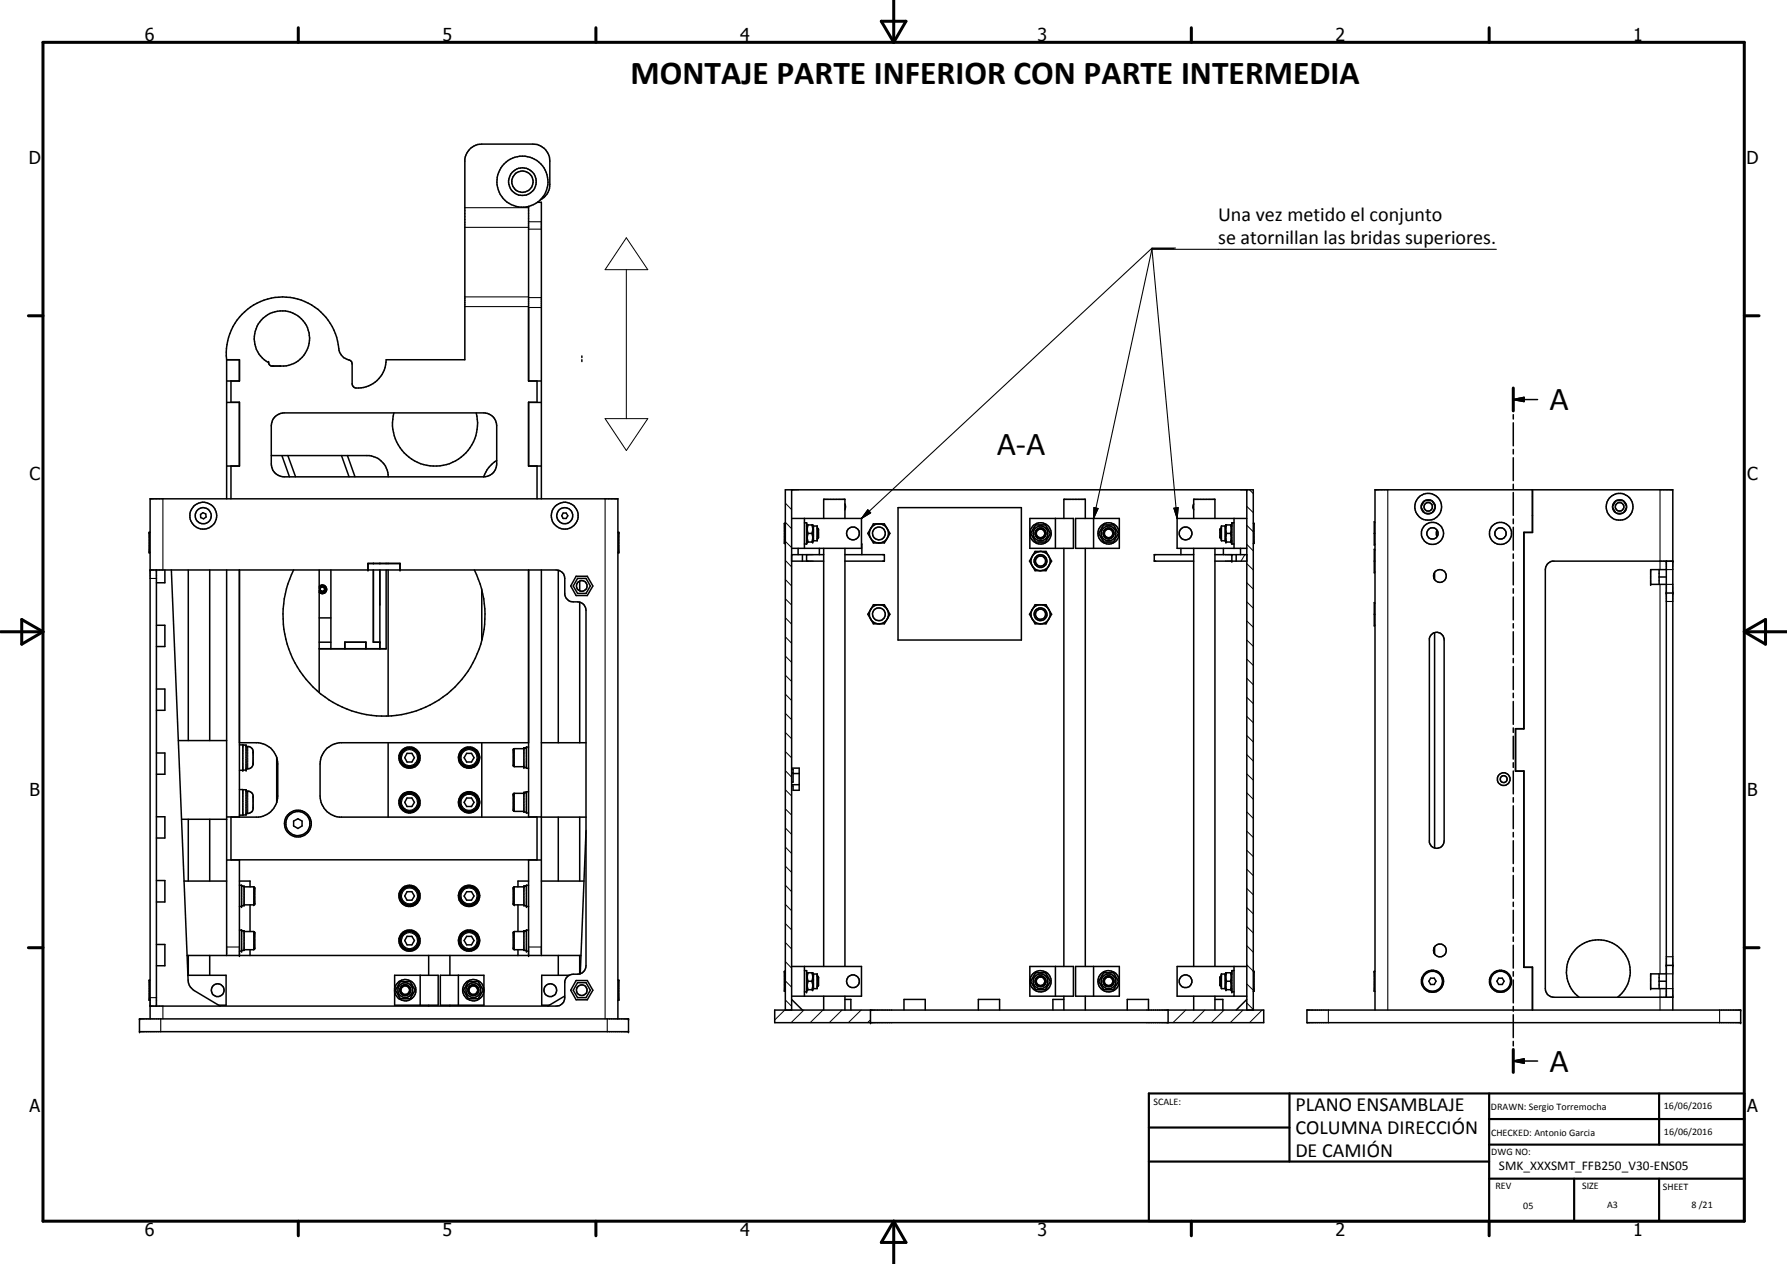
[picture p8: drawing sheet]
<svg xmlns="http://www.w3.org/2000/svg" width="420mm" height="297mm" viewBox="0 0 420 297" stroke-linecap="round" stroke-linejoin="round" font-family="sans-serif">
<g fill="#000">
<circle cx="293.1" cy="115.1" r=".18"/>
<circle cx="35.1" cy="129.8" r=".18"/>
<circle cx="35.1" cy="125.1" r=".18"/>
<circle cx="75.3" cy="138.8" r=".18"/>
<circle cx="75.8" cy="139.1" r=".18"/>
<circle cx="86.5" cy="133.9" r=".18"/>
<circle cx="86.5" cy="132.5" r=".18"/>
<circle cx="94.1" cy="133.9" r=".18"/>
<circle cx="94.1" cy="132.5" r=".18"/>
<circle cx="145.5" cy="125.1" r=".18"/>
<circle cx="145.5" cy="129.8" r=".18"/>
<circle cx="189.6" cy="122.9" r=".18"/>
<circle cx="189.8" cy="123.4" r=".18"/>
<circle cx="189.8" cy="127.4" r=".18"/>
<circle cx="191.1" cy="123.4" r=".18"/>
<circle cx="191.1" cy="127.4" r=".18"/>
<circle cx="192.2" cy="124.1" r=".18"/>
<circle cx="287.1" cy="124.1" r=".18"/>
<circle cx="288.2" cy="127.4" r=".18"/>
<circle cx="288.2" cy="123.4" r=".18"/>
<circle cx="289.5" cy="123.4" r=".18"/>
<circle cx="289.5" cy="127.4" r=".18"/>
<circle cx="289.6" cy="130.3" r=".18"/>
<circle cx="289.6" cy="122.9" r=".18"/>
<circle cx="289.6" cy="131.9" r=".18"/>
<circle cx="388.1" cy="137.3" r=".18"/>
<circle cx="391.8" cy="131.9" r=".18"/>
<circle cx="391.8" cy="139.4" r=".18"/>
<circle cx="393.3" cy="131.9" r=".18"/>
<circle cx="393.3" cy="139.4" r=".18"/>
<circle cx="89.3" cy="142" r=".18"/>
<circle cx="89.3" cy="150.9" r=".18"/>
<circle cx="57.1" cy="175" r=".18"/>
<circle cx="59.5" cy="179.4" r=".18"/>
<circle cx="59.5" cy="176.7" r=".18"/>
<circle cx="123.2" cy="175.8" r=".18"/>
<circle cx="123.8" cy="175.6" r=".18"/>
<circle cx="57.1" cy="181" r=".18"/>
<circle cx="57.9" cy="181" r=".18"/>
<circle cx="120.7" cy="186.7" r=".18"/>
<circle cx="123.2" cy="180.3" r=".18"/>
<circle cx="123.2" cy="186.2" r=".18"/>
<circle cx="123.8" cy="186.1" r=".18"/>
<circle cx="56.8" cy="218.6" r=".18"/>
<circle cx="56.8" cy="213" r=".18"/>
<circle cx="59.9" cy="212.4" r=".18"/>
<circle cx="120.7" cy="212.4" r=".18"/>
<circle cx="123.2" cy="218.7" r=".18"/>
<circle cx="123.2" cy="208.3" r=".18"/>
<circle cx="123.8" cy="218.6" r=".18"/>
<circle cx="123.8" cy="213" r=".18"/>
<circle cx="32.8" cy="239.4" r=".18"/>
<circle cx="56.3" cy="224.5" r=".18"/>
<circle cx="56.8" cy="223.5" r=".18"/>
<circle cx="123.8" cy="223.5" r=".18"/>
<circle cx="124.3" cy="224.5" r=".18"/>
<circle cx="147.8" cy="239.4" r=".18"/>
<circle cx="184.4" cy="228.3" r=".18"/>
<circle cx="189.6" cy="233.1" r=".18"/>
<circle cx="189.8" cy="228.6" r=".18"/>
<circle cx="189.8" cy="232.6" r=".18"/>
<circle cx="191.1" cy="232.6" r=".18"/>
<circle cx="191.1" cy="228.6" r=".18"/>
<circle cx="191.3" cy="228.9" r=".18"/>
<circle cx="192.1" cy="228.9" r=".18"/>
<circle cx="192.2" cy="229.4" r=".18"/>
<circle cx="192.4" cy="229.6" r=".18"/>
<circle cx="204.7" cy="237.4" r=".18"/>
<circle cx="286.8" cy="229.6" r=".18"/>
<circle cx="287.1" cy="229.4" r=".18"/>
<circle cx="287.2" cy="228.9" r=".18"/>
<circle cx="288.1" cy="228.9" r=".18"/>
<circle cx="288.2" cy="232.6" r=".18"/>
<circle cx="288.2" cy="228.6" r=".18"/>
<circle cx="289.5" cy="228.6" r=".18"/>
<circle cx="289.5" cy="232.6" r=".18"/>
<circle cx="289.6" cy="233.1" r=".18"/>
<circle cx="294.8" cy="228.3" r=".18"/>
<circle cx="323.1" cy="228.3" r=".18"/>
<circle cx="388.1" cy="232.3" r=".18"/>
<circle cx="391.8" cy="226.9" r=".18"/>
<circle cx="393.3" cy="226.9" r=".18"/>
<circle cx="409.3" cy="237.4" r=".18"/>
<circle cx="32.8" cy="242.4" r=".18"/>
<circle cx="147.8" cy="242.4" r=".18"/>
<circle cx="204.7" cy="240.3" r=".18"/>
<circle cx="409.3" cy="240.3" r=".18"/>
</g>
<g fill="none" stroke="#000" stroke-width=".35">
<path d="M124.3 48.5v41h3M126.4 47.5h.9v69.7M127.1 46.9a4 4 0 0 0 2.2-3.6v-5.5a4 4 0 0 0-4-3.9h-12a4.1 4.1 0 0 0-4 3.5v47.1h-18.5a6.5 6.5 0 0 1-7.5 6.6l-.4-.5-.1-.4v-4.6l-.1-.5-.3-.3a3.5 3.5 0 0 1-2.9-3.8 13.2 13.2 0 0 0-14.8-11.1 13.2 13.2 0 0 0-11.4 14.6M53.3 84.5h3v5h-3M53.3 94.6h3M53.3 84.5v32.7M54.3 89.5v5h2v15h-3M63.1 85.2a6.5 6.5 0 0 1-1-10.6 6.5 6.5 0 0 1 10.3 2.8 6.5 6.5 0 0 1-6.3 8.6M63.1 85l.1 .5 .5 .5h2.3M64.7 97.9l.9-.6 1.2-.3h47a3 3 0 0 1 3 3v9.1a3 3 0 0 1-3 3h-47a3 3 0 0 1-3-3v-9.1l.4-1.4zM92.6 97a10 10 0 0 0 9.7 12.5 10 10 0 0 0 9.7-12.5M124.3 94.6h3"/>
<path d="M126.3 89.5v5h-2v15h3M136.8 83.7v.3M136.8 84.5v.5M355.8 93.9l2.5-.5v1zM355.8 91.2v5.4M355.8 97.5v1M355.8 99.4v5.4M355.8 93.9h5.7M54.3 109.5v7.7M63.8 107.1h23a5 5 0 0 1 4.5 5M66.3 107.1l1.8 5M67.7 107.1l1.8 5"/>
<path d="M80.3 107.1l1.8 5M81.7 107.1l1.8 5M116.8 108.2l-1.5 1.2a7 7 0 0 0-1.6 2.7M126.3 109.5v7.7M186.1 115.1v122.3M198.7 118.4l.1 .6-.1 .8M211.1 119.3h29v31.1h-29zM280.7 118.4l-.2 .6 .2 .8M293.1 115.1v122.3M334.2 119.3l.6 1.1M334.9 117.7l-.7 1.3M335.1 117.6h1.4"/>
<path d="M336.8 117.8l.6 1.2M337.4 119.3l-.6 1.1M355.8 105.6v1.1M355.8 107.6v5.3M355.8 113.8v1.1M355.8 115.7v5.4M360.3 115.1v10h-2v46.2h-1.9M360.3 115.1v10h-2M379.2 119.3l.6 1.1M379.9 117.7l-.7 1.3M380.1 117.6h1.4M380.1 117.6a1.65 1.65 0 0 0-.1 2.9 1.65 1.65 0 0 0 2.4-1.5"/>
<path d="M380.1 117.6a1.61 1.61 0 0 1 2.3 1.4M381.8 117.8l.6 1.2M382.4 119.3l-.6 1.1M35.3 133.9h95.5a2 2 0 0 1 2 2v3.9l.5 .9a2.28 2.28 0 0 0 2.5 .7 2 2 0 0 1 2 2v83.5a2 2 0 0 1-2 2 2.38 2.38 0 0 0-3 1.7v3.8a2 2 0 0 1-2 2h-95.5M35.3 125.1h-.2v4.7h.2M36.8 133.9v102.5M38.8 133.9v3h-2M40.3 133.9l4 96.9 .2 .8 .8 .9 6.5 3.9M44.3 133.9v40.1M47.1 120.9l.6-.4 .7 .3 .1 .7-.6 .4-.7-.3zM49.3 133.9v40.1M53.3 133.9v90.6"/>
<path d="M56.3 133.9v58.1M69 133.9a23.7 23.7 0 0 0 21.3 34.4 23.7 23.7 0 0 0 21.2-34.4M75 137.8a.99 .99 0 0 1 1.4-.1 .99 .99 0 0 1 .3 1.3M75 139.1l.2 .2M75 138.2a.79 .79 0 0 1 1.3-.4 .79 .79 0 0 1 0 1.3 .79 .79 0 0 1-1.3-.4M75 133.9v28.8M75.2 139.3l.5 .2 .4-.1M75.2 139.3l.9 .1M75.3 138.2l.4-.3 .5 .2 .1 .6M75.3 138.2v.6M75.3 138.8l.5 .3M76.3 138.7l-.5 .4"/>
<path d="M76.4 139.3l-.3 .1M76.7 139l-.6 .4M76.7 138.9l-.2 .2M76.8 138.5l-.1 .4M77.8 133.9v18.5M86.5 133.9v-1.5h7.6v1.5M86.5 132.5h7.6M87.8 133.9v17h1.5M87.8 132.4v.1M89.3 132.4v.1M89.3 133.9v18.5M90.8 133.9v18.6h-15.8"/>
<path d="M90.8 132.4v.1M91.3 132.4v.1M91.3 133.9v34.4M113.3 138.6v11.9M124.3 133.9v58.1M127.3 133.9v90.6M131.3 134v40.5M132.4 120.6h.7l.4 .6-.4 .6h-.7l-.3-.6zM135.5 135.4h2.6l1.3 2.3-1.3 2.3h-2.6l-1.3-2.3zM135.8 135.9h2l1 1.8-1 1.7h-2l-1-1.7zM136.3 136.6v2.3M145.3 125.1h.2v4.7h-.2"/>
<path d="M184.6 123h-.2v4.7h.2M186.1 121.8h16.5v7.1h-16.5M186.1 131.9h7.6M186.1 130.3h7.6M187.7 128.9v1.4M188.7 130.3v1.6M189.1 122.9h.5v4.9h-.5M189.1 121.8v7.1M189.6 130.3v1.6M189.6 127.1l.2 .3h1.3l.2-.3M189.6 123.6l.2-.2h1.3l.2 .2M190 125.3h.9"/>
<path d="M190 125.3l-.2 .8 .2 1.3M190 123.4l-.2 .7 .2 1.2M190.9 123.4l.2 .7-.2 1.2M190.9 125.3l.2 .8-.2 1.3M191.3 123.6h.8v3.5h-.8M191.3 123.6v3.5M192.1 124.1h.1M192.1 126.6h.1M192.2 124.1v2.5M192.2 124.1l.2 .2v2.1l-.2 .2M192.6 128.9v1.4M193.7 121.8v-4.5h5v4.5"/>
<path d="M193.7 128.9v98.2M198.7 130.3h9.2v1.6h-9.2M198.7 128.9v98.2M202.6 127.8v2.5M205.3 123.1h2.6l1.3 2.2-1.3 2.3h-2.6l-1.3-2.3zM206.6 123.1a2.25 2.25 0 0 0-2.2 2.2 2.25 2.25 0 0 0 2.2 2.3M206.9 123.1a2.26 2.26 0 0 1 2 2.2 2.26 2.26 0 0 1-2 2.3M242.1 121.8h10.3v7.1h-10.3zM243.4 129.6h2.5l1.4 2.3-1.4 2.2h-2.5l-1.3-2.2zM243.4 125.5l.1 .3M243.5 125.8l.1 .2M243.5 125.8l.3 .5"/>
<path d="M243.5 123.4h2.3l.6 .9 .6 1-1.2 2.1h-2.3l-.6-1-.6-1.1zM243.6 124.7l-.2 .5 .1 .6M243.7 124.5l-.3 .8M244.4 134.1a2.26 2.26 0 0 1-1.8-3.3 2.26 2.26 0 0 1 3.7-.4 2.26 2.26 0 0 1-.9 3.6l-.6 .1M244.4 124.1a1.21 1.21 0 0 1 1.4 .7M244.4 124.1l-.7 .4M244.4 124.1l-.4 .2M244.9 124.1a1.26 1.26 0 0 1 .8 1.9 1.26 1.26 0 0 1-2 .2M245.9 125a1.27 1.27 0 0 1-.6 1.4 1.27 1.27 0 0 1-1.5-.1M248.1 121.8v7.1M250.1 121.8v-4.5h5.1v4.5M250.1 128.9v98.2"/>
<path d="M252.9 121.8h10.3v7.1h-10.3zM255.2 128.9v98.2M257.1 121.8v7.1M259.4 125.5l.1 .3M259.4 125v.3M259.5 125.8l.1 .2M259.5 125.8l.5 .6M259.5 123.4h2.3l.7 1.2 .5 .7-1.2 2.1h-2.3l-.6-1-.6-1.1zM259.6 124.7l-.2 .5 .1 .6M259.7 124.5a1.21 1.21 0 0 1 2.1 .3M259.7 126.2l.3 .2M260 126.4l.8 .2"/>
<path d="M260.2 124.2l-.7 .6M260.9 124.1a1.23 1.23 0 0 1 1 1M261.8 125.8l-.3 .5-.4 .2M261.9 125v.6M261.9 125.3a1.28 1.28 0 0 1-1.9 1.1M263.1 125.1a2.5 2.5 0 0 0-3.8-1.9 2.5 2.5 0 0 0 0 4.3 2.5 2.5 0 0 0 3.8-2M277.7 128.9v1.4M280.7 130.3h-9.3v1.6h9.3M280.7 121.8v-4.5h5v4.5M280.7 128.9v98.2M285.7 131.9h7.4M285.7 130.3h7.4"/>
<path d="M285.7 128.9v98.2M287.1 124.1h.1M287.1 126.6h.1M287.1 124.1v2.5M287.1 124.1l-.3 .2v2.1l.3 .2M287.6 128.9v1.4M288.1 123.6h-.9v3.5h.9M288.1 123.6v3.5M288.1 127.1l.1 .3h1.3l.1-.3M288.1 123.6l.1-.2h1.3l.1 .2M288.4 125.3l-.2 1.1 .2 1M288.4 123.4l-.2 .9 .2 1"/>
<path d="M288.4 125.3h.9M289.3 123.4l.2 .9-.2 1M289.3 125.3l.2 1.1-.2 1M289.6 130.3v1.6M290.1 122.9h-.5v4.9h.5M290.1 121.8v7.1M290.6 130.3v1.6M291.7 128.9v1.4M293.1 121.8h-16.3v7.1h16.3M294.7 123h.1v4.7h-.1M323.1 131.9h.2M323.1 125.3h.2"/>
<path d="M323.3 122.8l-.2-.2v5.5l.2-.2M323.3 129.3l-.2-.2v5.5l.2-.2M335.2 120.6h1.3M337.3 134.5v1.7M337.9 124.6a1.32 1.32 0 0 0-2-.2 1.32 1.32 0 0 0 0 1.9 1.32 1.32 0 0 0 2-.2M337.9 124.6a1.17 1.17 0 0 1 0 1.5M337.9 124.6l-.2 .5 .2 1M355.8 122v1.1M355.8 123.9v5.4M355.8 130.2v1M355.8 132.1v5.4M355.8 138.3v1.1"/>
<path d="M360.3 121.1h.1M380.2 120.6h1.2M390.1 133.9v3.4M390.1 135.6h1.7M391.8 131.9v102.5M391.8 139.4h1.5M391.8 133.9h-3.7v3.4h3.7M393.3 131.9h-28.3a2.07 2.07 0 0 0-1.7 2v98.4a2 2 0 0 0 2 2.1h28M36.8 146.9h2v5h-2M75 152.4h15.8M75 150.9h2.8M75 145.2h2.8"/>
<path d="M81.1 152.4v-1.5h5v1.5M81.1 150.9v1.5M86 150.9v1.5M136.3 141.5v33M205.3 142.1h2.6l1.3 2.3-1.3 2.2h-2.6l-1.3-2.2zM206.4 142.1a2.26 2.26 0 0 0-2 2.3 2.26 2.26 0 0 0 2 2.2M206.7 142.1a2.25 2.25 0 0 1 2.2 2.3 2.25 2.25 0 0 1-2.2 2.2M243.4 142.1h2.5l1.4 2.3-1.4 2.2h-2.5l-1.3-2.2zM244.4 142.1a2.26 2.26 0 0 0-2 2.3 2.26 2.26 0 0 0 2 2.2M244.8 142.1a2.25 2.25 0 0 1 2.1 2.3 2.25 2.25 0 0 1-2.1 2.2M323.1 144.4h.2M323.3 141.8l-.2-.2v5.5l.2-.2"/>
<path d="M336.5 149.2a1.74 1.74 0 0 1 1.9-.5 1.74 1.74 0 0 1 1.1 1.7v47.2a1.75 1.75 0 0 1-1.6 1.8 1.75 1.75 0 0 1-1.8-1.5v-47.9zM337.3 148.7v50.6M355.8 140.3v5.4M355.8 146.6v1M355.8 148.5v5.3M355.8 154.7v1M355.8 156.6v5.5M36.8 161.9h2v5h-2M36.8 177h2v4.9h-2M41.9 174h11.4M56.3 174.5h4.5a5.2 5.2 0 0 1 4.3 3.5M56.3 175h.8v6h-.8"/>
<path d="M57.1 175.1h.8v5.9h-.8M57.9 175.4a1.38 1.38 0 0 1 1.6 1v3.2l-.3 .7a1.39 1.39 0 0 1-1.3 .4M65.1 178l.2 1.5v7.6l-.2 1.5M65.1 178v10.6M91.3 174.5v17.5M95.7 177h1.1l.6 1.1-.6 1h-1.1l-.5-1zM98.4 178.5h.1M98.4 178.3h.2M98.6 178.3a2.3 2.3 0 0 0-3.2-2.4 2.3 2.3 0 0 0-.6 3.9 2.3 2.3 0 0 0 3.7-1.3M98.6 178.3l-.1 .2M109.7 177h1.2l.6 1.1-.6 1h-1.2l-.6-1zM112.3 178.5h.3"/>
<path d="M112.4 178.3h.2M112.6 178.3a2.29 2.29 0 0 0-3.1-2.4 2.29 2.29 0 0 0-.8 3.8 2.29 2.29 0 0 0 3.7-.8l.2-.4M112.6 178.3v.2M113.3 174.5v17.5M123.2 175.9h-2.3l-.2 .2v3.9l.2 .2h2.3M123.5 175.8h-.3M123.8 175.8h-.6v4.5h.6M124.3 174.5h-44.5a5.1 5.1 0 0 0-4.5 5v7.6a5 5 0 0 0 4.5 4.9h46.5v10.1M124.3 175.6h-.5v5h.5M127.3 174.5h10.5M355.8 162.9v1.1M355.8 164.8v5.4"/>
<path d="M355.8 171.1v1M355.8 173v5.4M355.8 179.2v1.1M358.3 171.2h-2v10h2M36.8 191.9h2v5h-2M42.7 192.5h10.6M44.3 192.5v14.6M49.3 192.5v14.6M53.3 192h3M56.3 185.5l1.6 .1v5.9h-.8M57.1 185.5v6.1h-.8M57.9 185.9a1.38 1.38 0 0 1 1.6 1v3.2a1.45 1.45 0 0 1-1.6 1.1"/>
<path d="M65.1 188.6a5 5 0 0 1-4.3 3.4h-6.5v10.1M69 193l1.1-.6 .9 .6v1.1l-.9 .6-1.1-.6zM95.7 187.5h1.1l.6 1.1-.6 .9h-1.1l-.5-.9zM98.4 189h.1M98.4 188.8h.2M98.6 188.8a2.3 2.3 0 0 0-3.2-2.4 2.3 2.3 0 0 0-.6 3.9 2.3 2.3 0 0 0 3.7-1.3M98.6 188.8l-.1 .2M109.7 187.5h1.2l.6 1.1-.6 .9h-1.2l-.6-.9zM112.3 189h.3M112.4 188.8h.2M112.6 188.8v.2M112.6 188.8a2.29 2.29 0 0 0-3.1-2.4 2.29 2.29 0 0 0-.8 3.8 2.29 2.29 0 0 0 3.7-.8l.2-.4"/>
<path d="M123.2 186.3l.6-.1h-.6v4.6h.6M123.2 186.4h-2.3l-.2 .2v3.9l.2 .2h2.3M124.3 186.1h-.5v5h.5M124.3 192h3M127.3 192h10.5M131.3 192v15.1M136.3 192v15.1M137.8 195.2l-1.4 33.7M186.1 180.5h1.8v5.2h-1.4v-1h-.4M186.1 180.8h.4v3h-.4M186.1 181.6h.4M186.1 184.4h1.8"/>
<path d="M186.5 181.8h1.4M355.8 181.2v5.4M355.8 187.5v1M355.8 189.4v5.3M355.8 195.6v1.1M355.8 197.6v5.3M356.4 181.2h1.9v46.1h2v10.1M36.8 206.9h2v5.1h-2M43.3 207.1h10M53.3 202.1h74M56.3 208h.5v5h-.5M56.3 218.6h.5v4.9h-.5"/>
<path d="M56.3 202.1v22.4M56.3 207.1h2.5v1.3M56.8 218.7h.6v4.7h-.6M56.8 208.2h.6v4.7h-.6M57.4 208.4h2.2l.3 .3-.1 3.9h-2.4M57.4 218.9h2.2l.3 .3-.1 3.9-2.4 .1M58.8 212.6v6.3M95.7 209.5h1.1l.6 1.1-.6 .9h-1.1l-.5-.9zM98.4 211h.1M98.4 210.8h.2M98.6 210.8a2.31 2.31 0 0 0-3.1-2.4 2.31 2.31 0 0 0-.8 3.8 2.31 2.31 0 0 0 3.8-.8v-.4M98.6 210.8l-.1 .2"/>
<path d="M109.7 209.5h1.2l.6 1.1-.6 .9h-1.2l-.6-.9zM112.3 211h.3M112.4 210.8h.2M112.6 210.8v.2M112.6 210.8a2.29 2.29 0 0 0-3.1-2.3 2.29 2.29 0 0 0-.8 3.7 2.29 2.29 0 0 0 3.7-.8l.2-.4M121.8 212.6v6.3M123.2 208.4h-2.3l-.2 .2v3.9l.2 .1h2.3M123.2 218.9h-2.3l-.2 .2v3.9l.2 .2h2.3M123.5 218.7l-.3 .1M123.8 218.7h-.6v4.7h.6M123.8 208.2h-.6v4.7h.6M124.3 208h-.5v5h.5"/>
<path d="M124.3 218.6h-.5v4.9h.5M124.3 202.1v22.4M124.3 207.1h-2.5v1.3M127.3 207.1h10M355.8 203.8v1.1M355.8 205.7v5.4M355.8 212v1M355.8 213.9v5.4M32.8 239.4h115v3h-115zM35.3 239.4v-122.2h110v122.2M35.3 230.3h-.2v4.8h.2M36.8 222h2v4.9h-2"/>
<path d="M44 224.5h92.6M44.1 229.2h9.1v7h-1.8M44.3 224.5v4.7M49.3 224.5v4.7M58.8 223.2v1.3M92.8 229.2h10.2v7h-10.2zM92.8 232.3a2.52 2.52 0 0 1 3.8-1.7 2.52 2.52 0 0 1 0 4.2 2.52 2.52 0 0 1-3.8-1.7M94.1 232.8v.3a1.31 1.31 0 0 0 1.1 .8M94.1 232.3v.2M94.1 230.7h2.3l.9 1.5a.62 .62 0 0 1 0 1l-.9 1.5h-2.3l-.8-1.5a.74 .74 0 0 1 .1-1.3zM94.4 231.8a1.14 1.14 0 0 0-.1 1.6M94.4 233.6l.4 .2"/>
<path d="M94.6 231.6l-.4 .5M94.8 231.6a1.24 1.24 0 0 1 1.3 .1 1.24 1.24 0 0 1 .4 1.3M94.8 231.5l-.3 .2M95 231.5h.5a1.2 1.2 0 0 1 1 1.4M95.6 233.9h-.3M95.7 220h1.1l.6 1-.6 1h-1.1l-.5-1zM96.4 233.2a1.26 1.26 0 0 1-1.3 .7M96.5 232.9l-.2 .6-.4 .3M98.4 221.5h.1M98.4 221.3h.2M98.6 221.3l-.1 .2M98.6 221.3a2.31 2.31 0 0 0-3.1-2.4 2.31 2.31 0 0 0-.8 3.8 2.31 2.31 0 0 0 3.8-.8v-.4"/>
<path d="M98.8 229.2v7M100.8 224.5v4.7M100.8 236.2v.2M103.5 229.2h10.3v7h-10.3zM105.8 224.5v4.7M105.8 236.2v.2M107.8 229.2v7M109.7 220h1.2l.6 1-.6 1h-1.2l-.6-1zM110.1 232.8a1.05 1.05 0 0 0 .7 1M110.1 230.7h2.3l.9 1.5a.62 .62 0 0 1 0 1l-.9 1.5h-2.3l-.8-1.5a.74 .74 0 0 1 .1-1.3zM110.3 231.9a1.26 1.26 0 0 0 .9 2M110.6 231.6l-.4 .4-.1 .5"/>
<path d="M110.8 231.5l-.3 .2M111 231.5l.9 .1 .5 .6M111.6 231.5l-.8 .1M111.6 233.9h-.3M111.8 231.6a1.24 1.24 0 0 1 .7 1.3M111.9 233.8l-.8 .1M112.3 221.5h.3M112.4 221.3h.2M112.4 233.2l-.3 .4M112.5 232.9l-.2 .6-.4 .3M112.5 232.4v.6M112.6 221.3a2.29 2.29 0 0 0-3.1-2.3 2.29 2.29 0 0 0-.8 3.7 2.29 2.29 0 0 0 3.7-.8l.2-.4"/>
<path d="M112.6 221.3v.2M113.8 232.5a2.52 2.52 0 0 0-3.8-2 2.52 2.52 0 0 0 0 4.3 2.52 2.52 0 0 0 3.8-1.9M121.8 223.2v1.3M131.3 224.5v4.7M132.8 234.1l-4 2.3M133.8 229.2h-6.4v7h1.8M135.5 230.4h2.6l1.3 2.3-1.3 2.2h-2.6l-1.3-2.2zM135.8 230.9h2l1 1.8-1 1.7h-2l-1-1.7zM136.3 224.5v4.4M145.3 230.3h.2v4.8h-.2M182.1 237.4h115v2.9h-115zM184.6 237.4v-122.3h110.1v122.3"/>
<path d="M184.6 228.3h-.2v4.7h.2M186.1 227.1h16.5v7h-16.5M186.1 234.9l2.6 2.5M189.1 228.1h.5v5h-.5M189.1 227.1v7M189.6 232.3l.2 .3h1.3l.2-.3M189.6 228.9l.2-.3h1.3l.2 .3M190 228.6l-.2 .8 .2 1.2M190 230.6l-.2 .8 .2 1.2M190 230.6h.9M190.9 228.6l.2 .8-.2 1.2M190.9 230.6l.2 .8-.2 1.2"/>
<path d="M191.3 228.9h.8v3.4h-.8M191.3 228.9v3.4M192.1 229.4h.1M192.1 231.9h.1M192.2 229.4v2.5M192.2 229.4l.2 .2v2l-.2 .3M193.7 234.1v3.3M198.7 234.1v3.3M198.7 234.9h1.4v2.5M204.7 237.4v2.9M212.5 237.4v-2.5h5v2.5M230 237.4v-2.5h5v2.5"/>
<path d="M242.1 227.1h10.3v7h-10.3zM243.4 230.8a1.26 1.26 0 0 0 1.1 1 1.26 1.26 0 0 0 1.3-.7M243.4 230.3v.2M243.5 231.1l.3 .4 .5 .3M243.5 228.6h2.3l.7 1.2 .5 .8-1.2 2h-2.3l-.7-1.2-.5-.8zM243.6 230l-.2 .8M243.7 229.7l-.2 .3M244.4 229.4h.5l.5 .2M244.4 229.4l-.3 .1M244.4 229.4l-.7 .4M244.7 229.4h.3a1.17 1.17 0 0 1 .9 1.5M245.4 229.7l.4 .4"/>
<path d="M245.9 230.3a1.25 1.25 0 0 1-1.5 1.5M248.1 227.1v7M250.1 234.1v3.3M250.1 234.9h-2.5v2.5M252.9 227.1h10.3v7h-10.3zM255.2 234.1v3.3M257.1 227.1v7M259.4 230.3v.2M259.5 228.6h2.3l.7 1.2 .5 .8-1.2 2h-2.3l-.7-1.2-.5-.8zM259.5 231.1a1.26 1.26 0 0 0 1.2 .7 1.26 1.26 0 0 0 1.1-.7M259.6 230l-.2 .8M260.4 229.4h.5l.5 .2"/>
<path d="M260.4 229.4l-.7 .4M260.4 229.4l-.9 .6M260.7 229.4h.3a1.16 1.16 0 0 1 .9 1.5M261.4 229.7l.4 .4M261.9 230.3a1.26 1.26 0 0 1-1 1.5 1.26 1.26 0 0 1-1.5-1M263.1 230.4a2.5 2.5 0 0 0-3.8-1.9 2.5 2.5 0 0 0 0 4.2 2.5 2.5 0 0 0 3.8-1.9M265 237.4v-2.5h5v2.5M274.6 237.4v2.9M280.7 234.1v3.3M285.7 234.1v3.3M285.7 234.9h1.8v2.5M287.1 229.4v2.5"/>
<path d="M287.1 229.4l-.3 .2v2l.3 .3M287.1 229.4h.1M287.1 231.9h.1M288.1 228.9h-.9v3.4h.9M288.1 228.9v3.4M288.1 232.3l.1 .3h1.3l.1-.3M288.1 228.9l.1-.3h1.3l.1 .3M288.4 228.6l-.2 1 .2 1M288.4 230.6l-.2 1 .2 1M288.4 230.6h.9M289.3 228.6l.2 1-.2 1M289.3 230.6l.2 1-.2 1"/>
<path d="M290.1 228.1h-.5v5h.5M290.1 227.1v7M293.1 227.1h-16.3v7h16.3M293.1 234.9l-2.5 2.5M294.7 228.3h.1v4.7h-.1M307.3 237.4h102v2.9h-102zM323.3 237.4v-122.3h70v122.3M323.3 228.3h-.2v4.7h.2M336.4 229.9h.8l.4 .7-.4 .8h-.8l-.5-.8zM337.3 222.5a1.51 1.51 0 0 1 2.2-.3 1.51 1.51 0 0 1 0 2.3 1.51 1.51 0 0 1-2.2-.3M337.3 222.5a1.54 1.54 0 0 0 0 1.7M337.3 222.5v1.7"/>
<path d="M352.4 229.9h.8l.4 .7-.4 .8h-.8l-.5-.8zM355.8 220.2v1M355.8 222.1v5.4M355.8 228.3v1.1M355.8 230.3v5.4M355.8 236.5v1.1M355.8 238.5v5.3M360.3 227.3v10.1M371.3 234.4a7.5 7.5 0 0 1-1-11.1 7.5 7.5 0 0 1 11.1 0 7.5 7.5 0 0 1-1.1 11.1M390.1 230.6h1.7M390.1 228.9v3.4M391.8 228.9h-3.7v3.4h3.7"/>
<path d="M391.8 226.9h1.5M355.8 249.3l2.5-.5v1.1zM355.8 244.7v1.1M355.8 246.6v5.4M355.8 249.3h5.7"/>
<circle cx="122.8" cy="42.7" r="2.5"/>
<circle cx="122.8" cy="42.7" r="6"/>
<circle cx="122.8" cy="42.7" r="3.2"/>
<circle cx="335.8" cy="119.1" r="1.64"/>
<circle cx="335.8" cy="119.1" r="3.1"/>
<circle cx="335.8" cy="119.1" r="1.01"/>
<circle cx="380.8" cy="119.1" r="1.01"/>
<circle cx="380.8" cy="119.1" r="3.2"/>
<circle cx="47.8" cy="121.2" r="3.2"/>
<circle cx="47.8" cy="121.2" r="1.9"/>
<circle cx="132.8" cy="121.2" r="1.88"/>
<circle cx="132.8" cy="121.2" r="3.2"/>
<circle cx="136.8" cy="137.7" r="1.25"/>
<circle cx="200.5" cy="125.4" r="1.51"/>
<circle cx="206.6" cy="125.4" r="1.51"/>
<circle cx="244.6" cy="125.3" r="2.5"/>
<circle cx="244.7" cy="125.4" r="1.75"/>
<circle cx="244.7" cy="125.3" r="1"/>
<circle cx="244.7" cy="131.8" r="1.49"/>
<circle cx="244.7" cy="131.9" r="1.19"/>
<circle cx="260.6" cy="125.4" r="1.73"/>
<circle cx="260.7" cy="125.3" r="1"/>
<circle cx="278.7" cy="125.4" r="1.5"/>
<circle cx="336.8" cy="125.4" r="2.6"/>
<circle cx="338.5" cy="135.4" r="1.5"/>
<circle cx="352.8" cy="125.3" r="2.6"/>
<circle cx="352.8" cy="125.3" r="1.32"/>
<circle cx="206.6" cy="144.3" r="1.51"/>
<circle cx="244.7" cy="144.4" r="1.2"/>
<circle cx="244.7" cy="144.4" r="1.52"/>
<circle cx="96.3" cy="178" r="2.13"/>
<circle cx="96.3" cy="178" r="2.5"/>
<circle cx="110.3" cy="178.1" r="2.12"/>
<circle cx="110.3" cy="178" r="2.5"/>
<circle cx="70" cy="193.6" r="3.1"/>
<circle cx="70" cy="193.5" r="2.84"/>
<circle cx="96.3" cy="188.5" r="2.11"/>
<circle cx="96.3" cy="188.6" r="2.51"/>
<circle cx="110.3" cy="188.5" r="2.13"/>
<circle cx="110.3" cy="188.5" r="2.51"/>
<circle cx="353.5" cy="183.1" r="1.51"/>
<circle cx="353.5" cy="183.1" r=".81"/>
<circle cx="96.3" cy="210.5" r="2.11"/>
<circle cx="96.3" cy="210.5" r="2.5"/>
<circle cx="110.3" cy="210.5" r="2.5"/>
<circle cx="110.3" cy="210.5" r="2.14"/>
<circle cx="51.2" cy="232.7" r="1.49"/>
<circle cx="95.3" cy="232.7" r="1.72"/>
<circle cx="95.3" cy="232.7" r="1.01"/>
<circle cx="96.3" cy="221" r="2.12"/>
<circle cx="96.3" cy="221" r="2.5"/>
<circle cx="110.3" cy="221" r="2.5"/>
<circle cx="110.3" cy="221" r="2.14"/>
<circle cx="111.3" cy="232.7" r="1.02"/>
<circle cx="111.3" cy="232.7" r="1.72"/>
<circle cx="129.4" cy="232.7" r="1.51"/>
<circle cx="136.8" cy="232.7" r="1.24"/>
<circle cx="200.6" cy="230.6" r="1.51"/>
<circle cx="244.6" cy="230.6" r=".99"/>
<circle cx="244.6" cy="230.6" r="2.5"/>
<circle cx="244.7" cy="230.6" r="1.72"/>
<circle cx="260.6" cy="230.6" r=".99"/>
<circle cx="260.7" cy="230.6" r="1.72"/>
<circle cx="278.7" cy="230.6" r="1.51"/>
<circle cx="336.8" cy="230.6" r="2.38"/>
<circle cx="336.8" cy="230.6" r="2.61"/>
<circle cx="352.8" cy="230.6" r="2.38"/>
<circle cx="352.8" cy="230.6" r="2.59"/>
</g>
<g fill="none" stroke="#000" stroke-width=".25">
<path d="M109.3 48.8h15M109.3 53.4h15M124.3 53.8h3M124.3 52.1h3M276 58.4h-5.2l6 63.4M276.4 58.3h-5.5l-68.3 63.5M351.8 58.6h-81l-13.7 63.2M109.3 69.8h15M109.3 72.1h15M124.3 72.3h3M124.3 69.9h3M38.3 117.2v16.7"/>
<path d="M142.3 117.2v122.2M204 119.8l.7 .7-2.1 1.3zM257.2 119.3l1 .2-1.1 2.3zM276 119.4l1-.1-.2 2.5zM326.3 115.1v122.3M360.3 116.6h.1M390.3 115.1v18.8M35.3 135.9h1.5M390.3 137.3v91.6M391.8 137.3h1.5M391.8 133.9h1.5M391.8 141.4h1.5"/>
<path d="M58.2 175.4h.1M58.2 175.4v5.3M120.9 175.9h.1M120.9 175.9v4.3M58.2 185.9h.1M58.2 185.9v5.3M120.9 186.4h.1M120.9 186.4v4.3M59.6 212.6h.1M59.6 208.4v4.2M59.6 218.9v4.3M120.9 212.6h.1"/>
<path d="M120.9 208.4v4.2M120.9 218.9v4.3M35.3 234.4h1.5M37.8 239.4v3M38.3 236.4v3M53.3 222.5h3M124.3 222.5h3M142.8 239.4v3M312.3 237.4v2.9M390.3 232.3v5.1M391.8 232.3h1.5M391.8 228.9h1.5"/>
<path d="M391.8 224.8h1.5M404.3 237.4v2.9"/>
<circle cx="96.3" cy="178" r="1.88"/>
<circle cx="110.3" cy="178.1" r="1.87"/>
<circle cx="96.3" cy="188.5" r="1.87"/>
<circle cx="110.3" cy="188.5" r="1.88"/>
<circle cx="96.3" cy="210.5" r="1.86"/>
<circle cx="110.3" cy="210.5" r="1.88"/>
<circle cx="96.3" cy="221" r="1.88"/>
<circle cx="110.3" cy="221" r="1.88"/>
</g>
<g fill="none" stroke="#000" stroke-width=".71">
<path d="M10.1 9.9h400v277.1h-400zM70.1 6.5v3.4M140.1 6.5v3.4M207.2 5h5.8l-2.9 4.9zM210.1 0v9.9M280.1 6.5v3.4M350.1 6.5v3.4M6.7 74.2h3.4M410.1 74.2h3.5M355.8 91.2v5.4M.1 148.5h10M5.1 145.6l5 2.9-5 2.9z"/>
<path d="M410.1 148.5h10M410.1 148.5l5-2.9v5.8zM6.7 222.7h3.4M410.1 222.7h3.5M355.8 246.6v5.4M70.1 287v3.4M140.1 287v3.4M210.1 287v10M210.1 287l2.9 5h-5.8zM280.1 287v3.4M350.1 287v3.4"/>
</g>
<path d="M270.1 257h140v30h-140zM303.2 257v16M350.1 257v30M390.1 257v12M270.1 265h33.1M270.1 273h80M350.1 277h60M350.1 269h60M350.1 263h60M370.1 277v10M390.1 277v10" fill="none" stroke="#000" stroke-width=".51"/>
<g fill="none" stroke="#000" stroke-width=".24">
<path d="M147.3 55.9l5 7.5h-10zM147.3 63.4v35M142.3 98.4h10l-5 7.5zM184.6 118.2l1.5 1.6M186 115.1l.1 .1M293.1 119l1.6 1.5M293.8 115.1l.9 .9M184.6 136.2l1.5 1.5M184.6 131.7l1.5 1.5M184.6 127.2l1.5 1.5M184.6 122.7l1.5 1.5M186.3 130.3l-.2 .4"/>
<path d="M292.7 130.3l-.9 1.6M293.1 136.9l1.6 1.5M293.1 132.5l1.6 1.4M293.1 127.9l1.6 1.6M293.1 123.4l1.6 1.6M184.6 158.7l1.5 1.4M184.6 154.2l1.5 1.5M184.6 149.6l1.5 1.6M184.6 145.2l1.5 1.5M184.6 140.7l1.5 1.5M293.1 159.4l1.6 1.5M293.1 154.9l1.6 1.5"/>
<path d="M293.1 150.4l1.6 1.5M293.1 145.9l1.6 1.5M293.1 141.4l1.6 1.5M184.6 176.6l1.5 1.5M184.6 172.1l1.5 1.5M184.6 167.6l1.5 1.5M184.6 163.1l1.5 1.5M293.1 177.3l1.6 1.6M293.1 172.8l1.6 1.6M293.1 168.4l1.6 1.4M293.1 163.9l1.6 1.5M184.6 199.1l1.5 1.5"/>
<path d="M184.6 194.6l1.5 1.5M184.6 190.1l1.5 1.5M184.6 185.6l1.5 1.5M184.6 181.1l1.5 1.5M293.1 199.8l1.6 1.5M293.1 195.3l1.6 1.5M293.1 190.8l1.6 1.5M293.1 186.3l1.6 1.5M293.1 181.9l1.6 1.4M184.6 217l1.5 1.5M184.6 212.5l1.5 1.5M184.6 208l1.5 1.5"/>
<path d="M184.6 203.5l1.5 1.5M293.1 217.8l1.6 1.4M293.1 213.3l1.6 1.5M293.1 208.8l1.6 1.5M293.1 204.3l1.6 1.5M184.5 237.4l-2.4 2.3M184.6 235l1.5 1.5M184.6 230.5l1.5 1.5M184.6 226l1.5 1.5M184.6 221.5l1.5 1.5M189 237.4l-3 2.9M193.5 237.4l-3 2.9"/>
<path d="M198 237.4l-3 2.9M202.5 237.4l-3 2.9M204.7 239.6l-.7 .7M278.8 237.4l-3 2.9M283.3 237.4l-3 2.9M287.8 237.4l-3 2.9M292.3 237.4l-3 2.9M293.1 235.7l1.6 1.5M293.1 231.2l1.6 1.5M293.1 226.7l1.6 1.5M293.1 222.2l1.6 1.6M296.7 237.4l-2.9 2.9"/>
</g>
<path d="M355.8 93.9l2.5-.5v1zM204 119.8l.7 .7-2.1 1.3zM257.2 119.3l1 .2-1.1 2.3zM276 119.4l1-.1-.2 2.5zM355.8 249.3l2.5-.5v1.1z" fill="#000"/>
<g font-size="7.9">
<text x="148.2" y="19.8">MONTAJE PARTE INFERIOR CON PARTE INTERMEDIA</text>
<text x="364.4" y="96.4">A</text>
<text x="234.3" y="107">A-A</text>
<text x="364.4" y="251.8">A</text>
</g>
<g font-size="4.7">
<text x="286.4" y="52">Una vez metido el conjunto</text>
<text x="286.4" y="57.4">se atornillan las bridas superiores.</text>
<text x="304.6" y="261.1">PLANO ENSAMBLAJE</text>
<text x="304.6" y="266.5">COLUMNA DIRECCIÓN</text>
<text x="304.6" y="271.9">DE CAMIÓN</text>
</g>
<g font-size="4.2">
<text x="34" y="9.6">6</text>
<text x="104" y="9.6">5</text>
<text x="174" y="9.6">4</text>
<text x="244" y="9.6">3</text>
<text x="314" y="9.6">2</text>
<text x="384" y="9.6">1</text>
<text x="6.8" y="38.7">D</text>
<text x="410.6" y="38.7">D</text>
<text x="7" y="112.9">C</text>
<text x="410.8" y="112.9">C</text>
<text x="7" y="187.1">B</text>
<text x="410.8" y="187.1">B</text>
<text x="7" y="261.4">A</text>
<text x="410.8" y="261.4">A</text>
<text x="34" y="290.4">6</text>
<text x="104" y="290.4">5</text>
<text x="174" y="290.4">4</text>
<text x="244" y="290.4">3</text>
<text x="314" y="290.4">2</text>
<text x="384" y="290.4">1</text>
</g>
<text font-size="3.1" x="352.4" y="275">SMK_XXXSMT_FFB250_V30-ENS05</text>
<g font-size="2.4">
<text x="271.2" y="259.7">SCALE:</text>
<text x="350.6" y="260.8">DRAWN: Sergio Torremocha</text>
<text x="391.2" y="260.6">16/06/2016</text>
<text x="350.6" y="267">CHECKED: Antonio Garcia</text>
<text x="391.2" y="266.7">16/06/2016</text>
<text x="350.6" y="271.4">DWG NO:</text>
<text x="351.6" y="279.3">REV</text>
<text x="372" y="279.4">SIZE</text>
<text x="391" y="279.6">SHEET</text>
<text x="358.1" y="284.1">05</text>
<text x="377.9" y="283.8">A3</text>
<text x="397.7" y="283.8">8 /21</text>
</g>
</svg>
